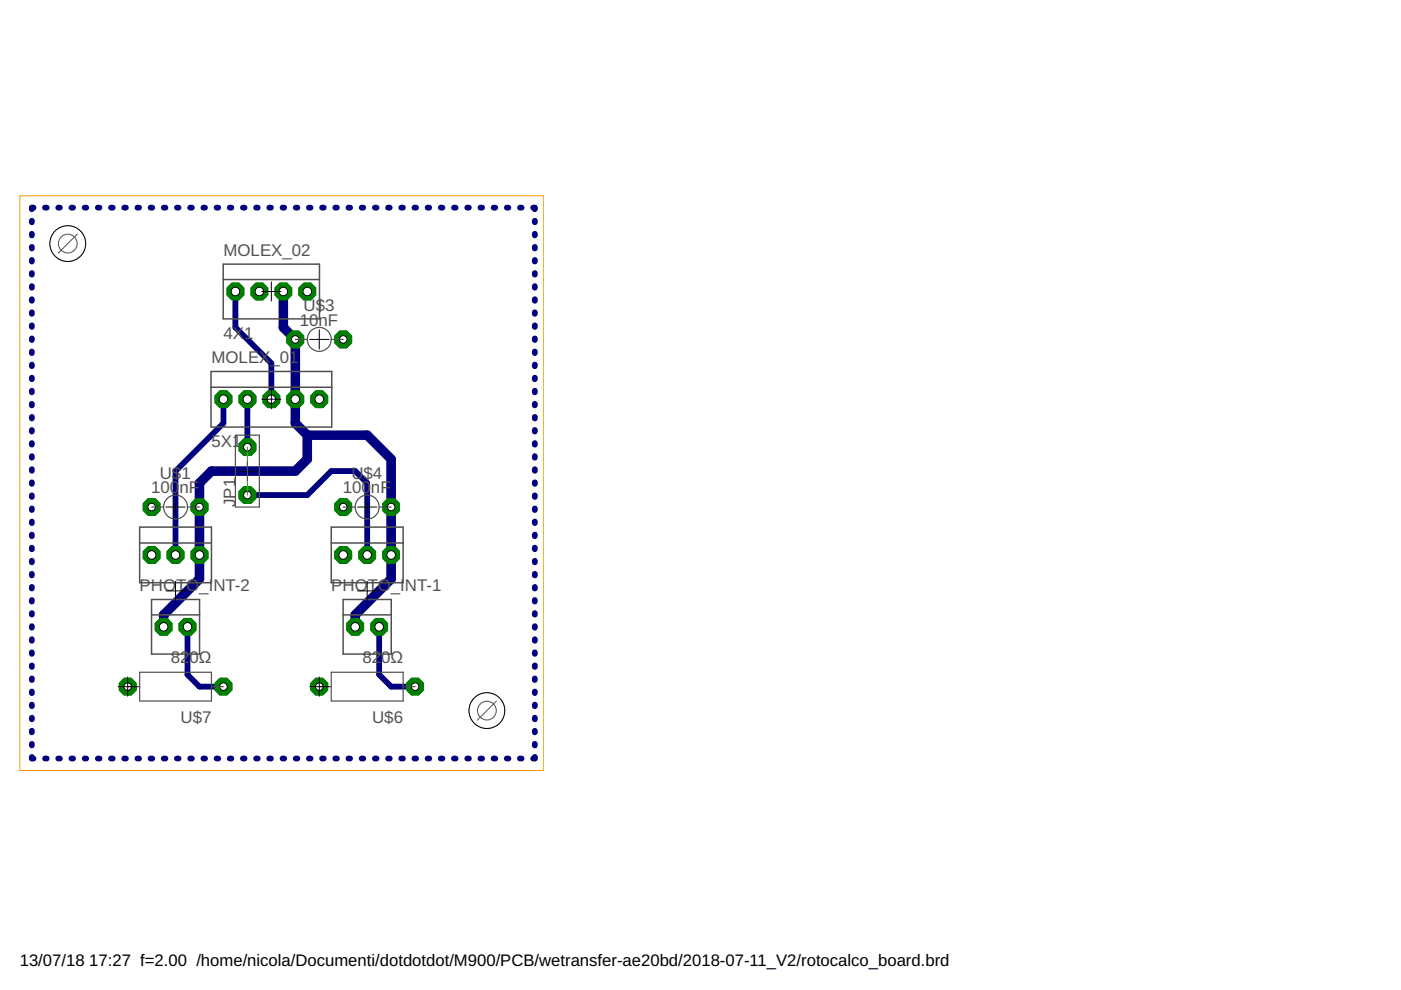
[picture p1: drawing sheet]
<svg xmlns="http://www.w3.org/2000/svg" width="297mm" height="210mm" viewBox="0 0 297 210" stroke-linecap="round" stroke-linejoin="round" font-family="sans-serif">
<g fill="none" stroke="#000080" stroke-width="1.2">
<path d="M6.8 46.8v.3M6.8 49.6v.3M6.8 52.3v.4M6.8 55.1v.4M6.8 57.9v.3M7.1 44h-.3v.4M9.5 44h.4M12.3 44h.4M15.1 44h.4M17.9 44h.4M20.7 44h.4M23.5 44h.4"/>
<path d="M26.3 44h.4M29.1 44h.4M31.9 44h.4M34.7 44h.4M37.5 44h.4M40.3 44h.4M43.1 44h.4M45.9 44h.4M48.7 44h.4M51.5 44h.4M54.3 44h.4M57.1 44h.3"/>
<path d="M59.9 44h.4M62.7 44h.4M65.5 44h.3M68.3 44h.3M71.1 44h.3M73.9 44h.3M76.7 44h.3M79.5 44h.3M82.3 44h.3M85.1 44h.3M87.9 44h.3M90.7 44h.3"/>
<path d="M93.5 44h.3M96.2 44h.4M99.1 44h.3M101.9 44h.3M104.6 44h.4M107.4 44h.4M110.2 44h.4M113 44h.4v.4M113.4 46.8v.3M113.4 49.6v.3M113.4 52.3v.4M113.4 55.1v.4"/>
<path d="M113.4 57.9v.3M6.8 60.7v.3M6.8 63.4v.4M6.8 66.2v.3M6.8 69v.3M6.8 71.8v.3M6.8 74.5v.4M6.8 77.3v.3M49.9 61.8v7.6l7.6 7.6v7.6M113.4 60.7v.3M113.4 63.4v.4M113.4 66.2v.3"/>
<path d="M113.4 69v.3M113.4 71.8v.3M113.4 74.5v.4M113.4 77.3v.3M6.8 80.1v.3M6.8 82.8v.4M6.8 85.6v.4M6.8 88.4v.3M6.8 91.2v.3M6.8 93.9v.4M6.8 96.7v.3M6.8 99.5v.3"/>
<path d="M47.4 84.6v5.1l-10.2 10.2v17.8M52.5 84.6v10.2M113.4 80.1v.3M113.4 82.8v.4M113.4 85.6v.4M113.4 88.4v.3M113.4 91.2v.3M113.4 93.9v.4M113.4 96.7v.3M113.4 99.5v.3M6.8 102.3v.3M6.8 105v.4"/>
<path d="M6.8 107.8v.3M6.8 110.6v.3M6.8 113.3v.4M6.8 116.1v.4M6.8 118.9v.3M52.5 105h12.7l5-5.1h5.1l2.6 2.5v15.3M113.4 102.3v.3M113.4 105v.4M113.4 107.8v.3M113.4 110.6v.3M113.4 113.3v.4M113.4 116.1v.4"/>
<path d="M113.4 118.9v.3M6.8 121.7v.3M6.8 124.4v.4M6.8 127.2v.4M6.8 130v.3M6.8 132.8v.3M6.8 135.5v.4M6.8 138.3v.3M39.8 132.9v10.1l2.5 2.6h5.1M80.4 132.9v10.1l2.5 2.6h5.1M113.4 121.7v.3M113.4 124.4v.4"/>
<path d="M113.4 127.2v.4M113.4 130v.3M113.4 132.8v.3M113.4 135.5v.4M113.4 138.3v.3M6.8 141.1v.3M6.8 143.8v.4M6.8 146.6v.4M6.8 149.4v.3M6.8 152.2v.3M6.8 154.9v.4M6.8 157.7v.4"/>
<path d="M113.4 141.1v.3M113.4 143.8v.4M113.4 146.6v.4M113.4 149.4v.3M113.4 152.2v.3M113.4 154.9v.4M113.4 157.7v.4M6.8 160.5v.3h.3M9.5 160.8h.4M12.3 160.8h.4M15.1 160.8h.4M17.9 160.8h.4"/>
<path d="M20.7 160.8h.4M23.5 160.8h.4M26.3 160.8h.4M29.1 160.8h.4M31.9 160.8h.4M34.7 160.8h.4M37.5 160.8h.4M40.3 160.8h.4M43.1 160.8h.4M45.9 160.8h.4M48.7 160.8h.4M51.5 160.8h.4"/>
<path d="M54.3 160.8h.4M57.1 160.8h.3M59.9 160.8h.4M62.7 160.8h.4M65.5 160.8h.3M68.3 160.8h.3M71.1 160.8h.3M73.9 160.8h.3M76.7 160.8h.3M79.5 160.8h.3M82.3 160.8h.3M85.1 160.8h.3"/>
<path d="M87.9 160.8h.3M90.7 160.8h.3M93.5 160.8h.3M96.2 160.8h.4M99.1 160.8h.3M101.9 160.8h.3M104.6 160.8h.4M107.4 160.8h.4M110.2 160.8h.4M113.4 160.5v.3h-.4"/>
</g>
<path d="M60.1 61.8v7.6l2.5 2.6v17.7l2.6 2.6M65.2 92.3h12.7l5 5v25.4l-7.6 7.7v2.5M65.2 92.3v5l-2.6 2.6h-17.8l-2.5 2.5v20.3l-7.6 7.7v2.5" fill="none" stroke="#000080" stroke-width="2"/>
<circle cx="49.9" cy="61.8" r="1.93" fill="#008000" stroke="#008000" stroke-width=".21"/>
<circle cx="49.9" cy="61.8" r=".91" fill="#fff" stroke="#000" stroke-width=".21"/>
<circle cx="55" cy="61.8" r="1.93" fill="#008000" stroke="#008000" stroke-width=".21"/>
<circle cx="55" cy="61.8" r=".91" fill="#fff" stroke="#000" stroke-width=".21"/>
<circle cx="60.1" cy="61.8" r="1.93" fill="#008000" stroke="#008000" stroke-width=".21"/>
<circle cx="60.1" cy="61.8" r=".91" fill="#fff" stroke="#000" stroke-width=".21"/>
<circle cx="65.2" cy="61.8" r="1.93" fill="#008000" stroke="#008000" stroke-width=".21"/>
<circle cx="65.2" cy="61.8" r=".91" fill="#fff" stroke="#000" stroke-width=".21"/>
<circle cx="47.4" cy="84.6" r="1.93" fill="#008000" stroke="#008000" stroke-width=".21"/>
<circle cx="47.4" cy="84.6" r=".91" fill="#fff" stroke="#000" stroke-width=".21"/>
<circle cx="52.5" cy="84.6" r="1.93" fill="#008000" stroke="#008000" stroke-width=".21"/>
<circle cx="52.5" cy="84.6" r=".91" fill="#fff" stroke="#000" stroke-width=".21"/>
<circle cx="57.5" cy="84.6" r="1.93" fill="#008000" stroke="#008000" stroke-width=".21"/>
<circle cx="57.5" cy="84.6" r=".91" fill="#fff" stroke="#000" stroke-width=".21"/>
<circle cx="62.6" cy="84.6" r="1.93" fill="#008000" stroke="#008000" stroke-width=".21"/>
<circle cx="62.6" cy="84.6" r=".91" fill="#fff" stroke="#000" stroke-width=".21"/>
<circle cx="67.7" cy="84.6" r="1.93" fill="#008000" stroke="#008000" stroke-width=".21"/>
<circle cx="67.7" cy="84.6" r=".91" fill="#fff" stroke="#000" stroke-width=".21"/>
<circle cx="62.6" cy="72" r="1.93" fill="#008000" stroke="#008000" stroke-width=".21"/>
<circle cx="62.6" cy="72" r=".8" fill="#fff" stroke="#000" stroke-width=".21"/>
<circle cx="72.8" cy="72" r="1.93" fill="#008000" stroke="#008000" stroke-width=".21"/>
<circle cx="72.8" cy="72" r=".8" fill="#fff" stroke="#000" stroke-width=".21"/>
<circle cx="82.9" cy="107.5" r="1.93" fill="#008000" stroke="#008000" stroke-width=".21"/>
<circle cx="82.9" cy="107.5" r=".8" fill="#fff" stroke="#000" stroke-width=".21"/>
<circle cx="72.8" cy="107.5" r="1.93" fill="#008000" stroke="#008000" stroke-width=".21"/>
<circle cx="72.8" cy="107.5" r=".8" fill="#fff" stroke="#000" stroke-width=".21"/>
<circle cx="67.7" cy="145.6" r="1.93" fill="#008000" stroke="#008000" stroke-width=".21"/>
<circle cx="67.7" cy="145.6" r=".8" fill="#fff" stroke="#000" stroke-width=".21"/>
<circle cx="88" cy="145.6" r="1.93" fill="#008000" stroke="#008000" stroke-width=".21"/>
<circle cx="88" cy="145.6" r=".8" fill="#fff" stroke="#000" stroke-width=".21"/>
<circle cx="27.1" cy="145.6" r="1.93" fill="#008000" stroke="#008000" stroke-width=".21"/>
<circle cx="27.1" cy="145.6" r=".8" fill="#fff" stroke="#000" stroke-width=".21"/>
<circle cx="47.4" cy="145.6" r="1.93" fill="#008000" stroke="#008000" stroke-width=".21"/>
<circle cx="47.4" cy="145.6" r=".8" fill="#fff" stroke="#000" stroke-width=".21"/>
<circle cx="32.2" cy="117.7" r="1.93" fill="#008000" stroke="#008000" stroke-width=".21"/>
<circle cx="32.2" cy="117.7" r=".91" fill="#fff" stroke="#000" stroke-width=".21"/>
<circle cx="37.2" cy="117.7" r="1.93" fill="#008000" stroke="#008000" stroke-width=".21"/>
<circle cx="37.2" cy="117.7" r=".91" fill="#fff" stroke="#000" stroke-width=".21"/>
<circle cx="42.3" cy="117.7" r="1.93" fill="#008000" stroke="#008000" stroke-width=".21"/>
<circle cx="42.3" cy="117.7" r=".91" fill="#fff" stroke="#000" stroke-width=".21"/>
<circle cx="34.7" cy="132.9" r="1.93" fill="#008000" stroke="#008000" stroke-width=".21"/>
<circle cx="34.7" cy="132.9" r=".91" fill="#fff" stroke="#000" stroke-width=".21"/>
<circle cx="39.8" cy="132.9" r="1.93" fill="#008000" stroke="#008000" stroke-width=".21"/>
<circle cx="39.8" cy="132.9" r=".91" fill="#fff" stroke="#000" stroke-width=".21"/>
<circle cx="72.8" cy="117.7" r="1.93" fill="#008000" stroke="#008000" stroke-width=".21"/>
<circle cx="72.8" cy="117.7" r=".91" fill="#fff" stroke="#000" stroke-width=".21"/>
<circle cx="77.9" cy="117.7" r="1.93" fill="#008000" stroke="#008000" stroke-width=".21"/>
<circle cx="77.9" cy="117.7" r=".91" fill="#fff" stroke="#000" stroke-width=".21"/>
<circle cx="82.9" cy="117.7" r="1.93" fill="#008000" stroke="#008000" stroke-width=".21"/>
<circle cx="82.9" cy="117.7" r=".91" fill="#fff" stroke="#000" stroke-width=".21"/>
<circle cx="75.3" cy="132.9" r="1.93" fill="#008000" stroke="#008000" stroke-width=".21"/>
<circle cx="75.3" cy="132.9" r=".91" fill="#fff" stroke="#000" stroke-width=".21"/>
<circle cx="80.4" cy="132.9" r="1.93" fill="#008000" stroke="#008000" stroke-width=".21"/>
<circle cx="80.4" cy="132.9" r=".91" fill="#fff" stroke="#000" stroke-width=".21"/>
<circle cx="52.5" cy="105" r="1.93" fill="#008000" stroke="#008000" stroke-width=".21"/>
<circle cx="52.5" cy="105" r=".8" fill="#fff" stroke="#000" stroke-width=".21"/>
<circle cx="52.5" cy="94.8" r="1.93" fill="#008000" stroke="#008000" stroke-width=".21"/>
<circle cx="52.5" cy="94.8" r=".8" fill="#fff" stroke="#000" stroke-width=".21"/>
<circle cx="42.3" cy="107.5" r="1.93" fill="#008000" stroke="#008000" stroke-width=".21"/>
<circle cx="42.3" cy="107.5" r=".8" fill="#fff" stroke="#000" stroke-width=".21"/>
<circle cx="32.2" cy="107.5" r="1.93" fill="#008000" stroke="#008000" stroke-width=".21"/>
<circle cx="32.2" cy="107.5" r=".8" fill="#fff" stroke="#000" stroke-width=".21"/>
<circle cx="49.9" cy="61.8" r="1.93" fill="#008000" stroke="#008000" stroke-width=".21"/>
<circle cx="49.9" cy="61.8" r=".91" fill="#fff" stroke="#000" stroke-width=".21"/>
<circle cx="55" cy="61.8" r="1.93" fill="#008000" stroke="#008000" stroke-width=".21"/>
<circle cx="55" cy="61.8" r=".91" fill="#fff" stroke="#000" stroke-width=".21"/>
<circle cx="60.1" cy="61.8" r="1.93" fill="#008000" stroke="#008000" stroke-width=".21"/>
<circle cx="60.1" cy="61.8" r=".91" fill="#fff" stroke="#000" stroke-width=".21"/>
<circle cx="65.2" cy="61.8" r="1.93" fill="#008000" stroke="#008000" stroke-width=".21"/>
<circle cx="65.2" cy="61.8" r=".91" fill="#fff" stroke="#000" stroke-width=".21"/>
<circle cx="47.4" cy="84.6" r="1.93" fill="#008000" stroke="#008000" stroke-width=".21"/>
<circle cx="47.4" cy="84.6" r=".91" fill="#fff" stroke="#000" stroke-width=".21"/>
<circle cx="52.5" cy="84.6" r="1.93" fill="#008000" stroke="#008000" stroke-width=".21"/>
<circle cx="52.5" cy="84.6" r=".91" fill="#fff" stroke="#000" stroke-width=".21"/>
<circle cx="57.5" cy="84.6" r="1.93" fill="#008000" stroke="#008000" stroke-width=".21"/>
<circle cx="57.5" cy="84.6" r=".91" fill="#fff" stroke="#000" stroke-width=".21"/>
<circle cx="62.6" cy="84.6" r="1.93" fill="#008000" stroke="#008000" stroke-width=".21"/>
<circle cx="62.6" cy="84.6" r=".91" fill="#fff" stroke="#000" stroke-width=".21"/>
<circle cx="67.7" cy="84.6" r="1.93" fill="#008000" stroke="#008000" stroke-width=".21"/>
<circle cx="67.7" cy="84.6" r=".91" fill="#fff" stroke="#000" stroke-width=".21"/>
<circle cx="62.6" cy="72" r="1.93" fill="#008000" stroke="#008000" stroke-width=".21"/>
<circle cx="62.6" cy="72" r=".8" fill="#fff" stroke="#000" stroke-width=".21"/>
<circle cx="72.8" cy="72" r="1.93" fill="#008000" stroke="#008000" stroke-width=".21"/>
<circle cx="72.8" cy="72" r=".8" fill="#fff" stroke="#000" stroke-width=".21"/>
<circle cx="82.9" cy="107.5" r="1.93" fill="#008000" stroke="#008000" stroke-width=".21"/>
<circle cx="82.9" cy="107.5" r=".8" fill="#fff" stroke="#000" stroke-width=".21"/>
<circle cx="72.8" cy="107.5" r="1.93" fill="#008000" stroke="#008000" stroke-width=".21"/>
<circle cx="72.8" cy="107.5" r=".8" fill="#fff" stroke="#000" stroke-width=".21"/>
<circle cx="67.7" cy="145.6" r="1.93" fill="#008000" stroke="#008000" stroke-width=".21"/>
<circle cx="67.7" cy="145.6" r=".8" fill="#fff" stroke="#000" stroke-width=".21"/>
<circle cx="88" cy="145.6" r="1.93" fill="#008000" stroke="#008000" stroke-width=".21"/>
<circle cx="88" cy="145.6" r=".8" fill="#fff" stroke="#000" stroke-width=".21"/>
<circle cx="27.1" cy="145.6" r="1.93" fill="#008000" stroke="#008000" stroke-width=".21"/>
<circle cx="27.1" cy="145.6" r=".8" fill="#fff" stroke="#000" stroke-width=".21"/>
<circle cx="47.4" cy="145.6" r="1.93" fill="#008000" stroke="#008000" stroke-width=".21"/>
<circle cx="47.4" cy="145.6" r=".8" fill="#fff" stroke="#000" stroke-width=".21"/>
<circle cx="32.2" cy="117.7" r="1.93" fill="#008000" stroke="#008000" stroke-width=".21"/>
<circle cx="32.2" cy="117.7" r=".91" fill="#fff" stroke="#000" stroke-width=".21"/>
<circle cx="37.2" cy="117.7" r="1.93" fill="#008000" stroke="#008000" stroke-width=".21"/>
<circle cx="37.2" cy="117.7" r=".91" fill="#fff" stroke="#000" stroke-width=".21"/>
<circle cx="42.3" cy="117.7" r="1.93" fill="#008000" stroke="#008000" stroke-width=".21"/>
<circle cx="42.3" cy="117.7" r=".91" fill="#fff" stroke="#000" stroke-width=".21"/>
<circle cx="34.7" cy="132.9" r="1.93" fill="#008000" stroke="#008000" stroke-width=".21"/>
<circle cx="34.7" cy="132.9" r=".91" fill="#fff" stroke="#000" stroke-width=".21"/>
<circle cx="39.8" cy="132.9" r="1.93" fill="#008000" stroke="#008000" stroke-width=".21"/>
<circle cx="39.8" cy="132.9" r=".91" fill="#fff" stroke="#000" stroke-width=".21"/>
<circle cx="72.8" cy="117.7" r="1.93" fill="#008000" stroke="#008000" stroke-width=".21"/>
<circle cx="72.8" cy="117.7" r=".91" fill="#fff" stroke="#000" stroke-width=".21"/>
<circle cx="77.9" cy="117.7" r="1.93" fill="#008000" stroke="#008000" stroke-width=".21"/>
<circle cx="77.9" cy="117.7" r=".91" fill="#fff" stroke="#000" stroke-width=".21"/>
<circle cx="82.9" cy="117.7" r="1.93" fill="#008000" stroke="#008000" stroke-width=".21"/>
<circle cx="82.9" cy="117.7" r=".91" fill="#fff" stroke="#000" stroke-width=".21"/>
<circle cx="75.3" cy="132.9" r="1.93" fill="#008000" stroke="#008000" stroke-width=".21"/>
<circle cx="75.3" cy="132.9" r=".91" fill="#fff" stroke="#000" stroke-width=".21"/>
<circle cx="80.4" cy="132.9" r="1.93" fill="#008000" stroke="#008000" stroke-width=".21"/>
<circle cx="80.4" cy="132.9" r=".91" fill="#fff" stroke="#000" stroke-width=".21"/>
<circle cx="52.5" cy="105" r="1.93" fill="#008000" stroke="#008000" stroke-width=".21"/>
<circle cx="52.5" cy="105" r=".8" fill="#fff" stroke="#000" stroke-width=".21"/>
<circle cx="52.5" cy="94.8" r="1.93" fill="#008000" stroke="#008000" stroke-width=".21"/>
<circle cx="52.5" cy="94.8" r=".8" fill="#fff" stroke="#000" stroke-width=".21"/>
<circle cx="42.3" cy="107.5" r="1.93" fill="#008000" stroke="#008000" stroke-width=".21"/>
<circle cx="42.3" cy="107.5" r=".8" fill="#fff" stroke="#000" stroke-width=".21"/>
<circle cx="32.2" cy="107.5" r="1.93" fill="#008000" stroke="#008000" stroke-width=".21"/>
<circle cx="32.2" cy="107.5" r=".8" fill="#fff" stroke="#000" stroke-width=".21"/>
<path d="M47.3 56h20.4v11.6h-20.4zM47.3 59.3h20.4M44.7 78.8h25.6v11.8h-25.6zM44.7 82.1h25.6M29.6 111.8h15.2v11.7h-15.2zM29.6 115.1h15.2M70.2 115.1h15.3M70.2 111.8h15.3v11.7h-15.3zM32.1 127.1h10.2v11.6h-10.2zM32.1 130.4h10.2M72.7 130.4h10.3M72.7 127.1h10.3v11.6h-10.3z" fill="none" stroke="#505050" stroke-width=".32"/>
<g fill="none" stroke="#505050" stroke-width=".25">
<path d="M62.6 72h2.6M65.2 72a2.54 2.54 0 0 0 2.5 2.5 2.54 2.54 0 0 0 2.5-2.5M65.2 72a2.54 2.54 0 0 1 2.5-2.6 2.54 2.54 0 0 1 2.5 2.6M70.2 72h2.6M49.9 92.3h5.1v15.2h-5.1zM32.2 107.5h2.5M34.7 107.5a2.53 2.53 0 0 1 2.5-2.5 2.53 2.53 0 0 1 2.6 2.5M34.7 107.5a2.53 2.53 0 0 0 2.5 2.5 2.53 2.53 0 0 0 2.6-2.5M39.8 107.5h2.5M72.8 107.5h2.5M75.3 107.5a2.54 2.54 0 0 1 2.6-2.5 2.54 2.54 0 0 1 2.5 2.5M75.3 107.5a2.54 2.54 0 0 0 2.6 2.5 2.54 2.54 0 0 0 2.5-2.5"/>
<path d="M80.4 107.5h2.5M27.1 145.6h2.5M29.6 142.5h15.2v6.1h-15.2zM44.8 145.6h2.6M67.7 145.6h2.5M70.2 142.5h15.3v6.1h-15.3zM85.5 145.6h2.5"/>
</g>
<g fill="none" stroke="#000" stroke-width=".21">
<path d="M57.5 59.8v4M55.5 61.8h4.1M65.7 72h4M67.7 69.9v4.1M50.4 99.9h4.1M52.5 97.9v4M55.5 84.6h4.1M57.5 82.6v4.1M35.2 107.5h4M37.2 105.5v4M75.8 107.5h4.1M77.9 105.5v4"/>
<path d="M35.2 125.3h4M37.2 123.3v4M75.8 125.3h4.1M77.9 123.3v4M25 145.6h4.1M27.1 143.6v4M65.7 145.6h4M67.7 143.6v4"/>
</g>
<path d="M52.5 94.8v10.2" fill="none" stroke="#808000" stroke-width=".21"/>
<g fill="none" stroke="#f90" stroke-width=".21">
<path d="M4.2 41.5h111.1v121.9h-111.1z"/>
<circle cx="103.2" cy="150.7" r="3.8"/>
</g>
<circle cx="103.2" cy="150.7" r="3.8" fill="#fff" stroke="#000" stroke-width=".21"/>
<circle cx="14.4" cy="51.6" r="3.8" fill="none" stroke="#f90" stroke-width=".21"/>
<circle cx="14.4" cy="51.6" r="3.8" fill="#fff" stroke="#000" stroke-width=".21"/>
<g fill="none" stroke="#505050" stroke-width=".21">
<path d="M16.4 49.6l-4.1 4.1M105.3 148.6l-4.1 4.1"/>
<circle cx="14.4" cy="51.6" r="1.99"/>
<circle cx="103.2" cy="150.7" r="1.99"/>
</g>
<g font-size="3.6" fill="#505050">
<text x="47.4" y="54.2">MOLEX_02</text>
<text x="64.4" y="66">U$3</text>
<text x="47.4" y="72">4X1</text>
<text x="63.5" y="69">10nF</text>
<text x="44.8" y="77">MOLEX_01</text>
<text x="44.8" y="94.8">5X1</text>
<text x="33.9" y="101.5">U$1</text>
<text x="74.5" y="101.5">U$4</text>
<text x="32.1" y="104.6">100</text>
<text x="38" y="104.6">nF</text>
<text x="49.9" y="107.5" transform="rotate(-90 49.9 107.5)">JP1</text>
<text x="72.7" y="104.6">100</text>
<text x="78.7" y="104.6">nF</text>
<text x="29.6" y="125.3">PHO</text>
<text x="37.4" y="125.3">TO_INT-2</text>
<text x="70.2" y="125.3">PHO</text>
<text x="78" y="125.3">TO_INT-1</text>
<text x="36.2" y="140.5">82</text>
<text x="40.2" y="140.5">0Ω</text>
<text x="76.8" y="140.5">82</text>
<text x="80.8" y="140.5">0Ω</text>
<text x="38.3" y="153.2">U$7</text>
<text x="78.9" y="153.2">U$6</text>
</g>
<g font-size="3.5">
<text x="4.2" y="204.7">13/07/18</text>
<text x="18.9" y="204.7">17:27 f=2.00 /home/nicola/Documenti/dotdotdot/M900/PCB/wetransfer-ae20bd/2018-07-11_V2/rotocalco_board.brd</text>
</g>
</svg>
